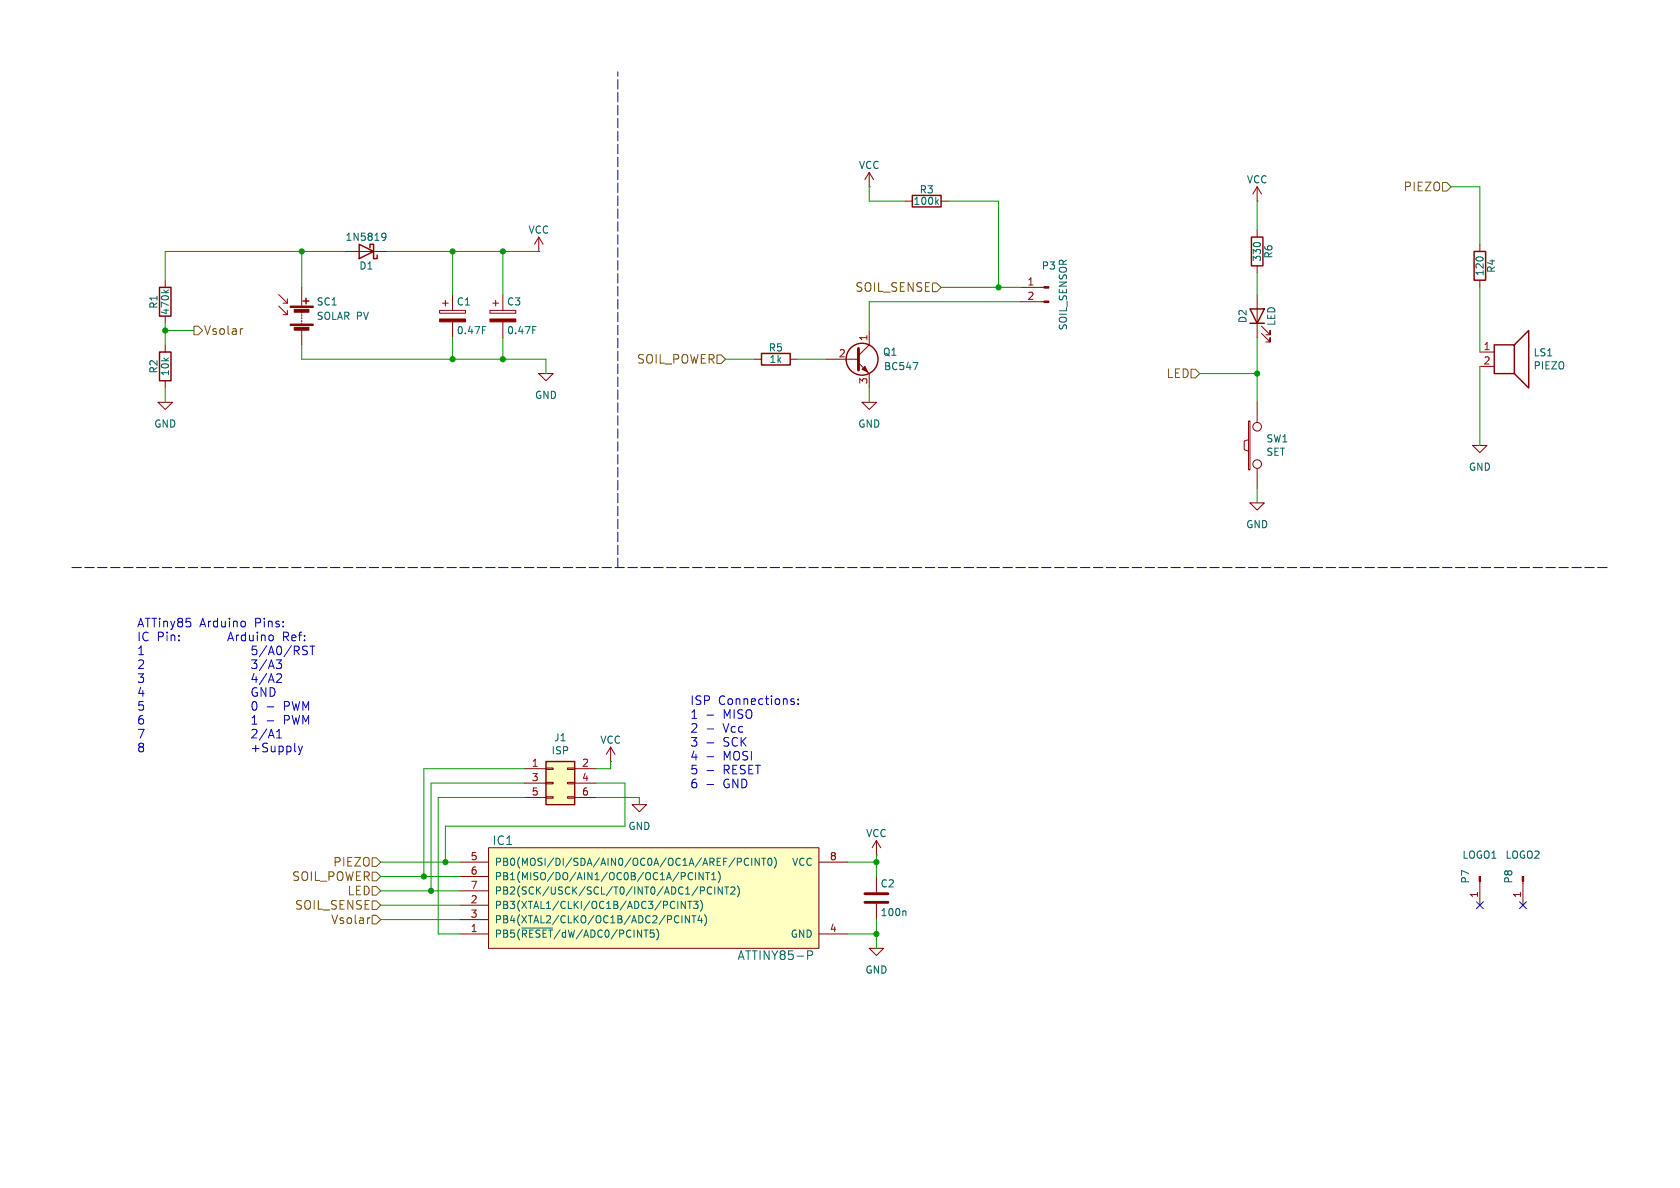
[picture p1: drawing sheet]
<svg xmlns="http://www.w3.org/2000/svg" width="297mm" height="210mm" viewBox="0 0 297 210" stroke-linecap="round" stroke-linejoin="round" font-family="sans-serif">
<g fill="none" stroke="#840000" stroke-width=".18">
<path d="M153.7 33h.1M153.7 30.5l-.8 1.3M153.7 30.5l.7 1.3M153.7 30.5v2.5M86.6 54.9h4.6v.5h-4.6zM87.1 53.6h1M87.6 53.1v1M88.9 52.1v2.8M88.9 56.9v2.8M95.2 44.5h.1M95.2 41.9l-.7 1.3M95.2 41.9l.8 1.3"/>
<path d="M95.2 41.9v2.6M261.6 43.2v1.3M261.6 49.5v1.3M95.2 66h2.6l-1.3 1.3zM133.3 63.5h1.3M139.7 63.5h1.3M152.4 71.1h2.5l-1.2 1.3zM220.7 74.4h.3v8.7h-.3zM220.7 77.7l-.7 .3v1.5l.7 .3M222.2 71.1v3.6M221 88.9h2.5l-1.3 1.3zM222.2 82.8v3.6"/>
<path d="M107.9 134.6h.1M107.9 132.1l-.7 1.3M107.9 132.1l.8 1.3M107.9 132.1v2.5M154.9 154.9v2.8M154.9 159.8v2.8M261.6 155.8v4.2"/>
<circle cx="222.2" cy="75.4" r=".76"/>
<circle cx="222.2" cy="82" r=".76"/>
</g>
<path d="M260.6 44.5h2v5h-2zM134.6 62.5h5.1v2h-5.1z" fill="none" stroke="#840000" stroke-width=".25"/>
<g fill="#840000" stroke="#840000" stroke-width=".18">
<path d="M86.6 56.4h4.6v.5h-4.6z"/>
<path d="M261.5 154.9h.2v.9h-.2z"/>
</g>
<path d="M94.2 57.7h.6M160 161l.2 .2v.7" fill="none" stroke="#006464" stroke-width=".18"/>
<path d="M152.9 158h4.1M152.9 159.5h4.1" fill="none" stroke="#840000" stroke-width=".51"/>
<path d="M86.4 149.9h58.4v17.7h-58.4z" fill="#ffffc2"/>
<g fill="none" stroke="#840000" stroke-width=".18">
<path d="M29.2 49.5v1.3M29.2 55.9v1.3M77.7 54.9h4.6v.5h-4.6zM78.2 53.6h1M78.7 53.1v1M80 52.1v2.8M80 56.9v2.8M222.2 52.1v7.6M223 58.9l1.5 1.6v-.8v.8h-.7M223 57.7l1.5 1.5v-.8v.8h-.7M81.3 152.4h5.1M81.3 154.9h5.1"/>
<path d="M81.3 157.5h5.1M86.4 149.9h58.4v17.7h-58.4zM111.8 142.2h2.5l-1.3 1.3zM144.8 152.4h5.1M81.3 160h5.1M81.3 162.6h5.1M81.3 165.1h5.1M144.8 165.1h5.1"/>
</g>
<g fill="none" stroke="#006464" stroke-width=".18">
<path d="M28.9 51.3l.5 .4M29.8 51.3l-.5 .3M85.3 57.7h.6M119.8 159.3v1.3M121.2 159.3v1.3l-.8-1.3v1.3M121.6 159.3h.7M121.8 155.3l.3 .2 .3-.1M121.9 159.3v1.3M122.4 154.4l-.3-.2-.3 .2M122.6 159.3h.8l-.4 .5 .3 .1v.6l-.1 .1-.6-.1M123 154.2v1.3M123.8 156.8h.5l.2 .2-.1 .4-.6 .1"/>
<path d="M123.9 159.2a1.47 1.47 0 0 1-.1 1.9M124.3 154.2v1.3l-.7-1.3v1.3M124.7 154.2h.8M125.1 154.2v1.3M125.8 156.9a.6 .6 0 0 0-.8 .4 .6 .6 0 0 0 .6 .8l.2-.2M125.8 155.5h.7M125.8 154.6l.4-.4v1.3M126.4 156.8v1.3M127 154.1a1.47 1.47 0 0 1 0 1.9M127.7 156.8v1.3l-.7-1.3v1.3M128.1 156.8h.7M128.5 156.8v1.3"/>
<path d="M129.2 156.9l.5-.1 .2 .4-.8 .9h.8M130.4 156.6a1.46 1.46 0 0 1 0 1.9M130.4 152.4l.6-.1 .1-.2-.1-.3-.6-.1v1.3M132.3 151.8a.6 .6 0 0 0-.8 .5 .6 .6 0 0 0 .6 .7l.2-.1M132.9 151.7v1.3M134.2 151.7v1.3l-.7-1.3v1.3M134.6 151.7h.8M135 151.7v1.3M135.9 151.8l.1-.1a.68 .68 0 0 1 .5 .6 .68 .68 0 0 1-.5 .7l-.1-.1-.2-.4zM136.9 151.5a1.46 1.46 0 0 1 0 2M92.2 164.1h5.5M115.6 165v.6"/>
<path d="M116.1 164.3a1.47 1.47 0 0 1 0 1.9M120.6 161.9v1.2M121.9 161.9v1.2l-.7-1.2v1.2M122.3 161.9h.7M122.7 161.9v1.2M123.7 161.8l-.3 .9h.8M124 162.3v.8M124.5 161.7a1.46 1.46 0 0 1 0 1.9M142.8 168.1h.6l.3 .3-.2 .4-.7 .1"/>
</g>
<path d="M28.2 50.8h2v5.1h-2zM221 54.6h2.5l-1.3 2.6zM221 57.2h2.5" fill="none" stroke="#840000" stroke-width=".25"/>
<path d="M77.7 56.4h4.6v.5h-4.6z" fill="#840000" stroke="#840000" stroke-width=".18"/>
<path d="M96.5 134.6h5.1v7.6h-5.1z" fill="#ffffc2"/>
<g fill="none" stroke="#840000" stroke-width=".25">
<path d="M161.3 34.5h5.1v2.1h-5.1zM53.6 53.2h1M54.1 52.7v1M63.5 43.2l2.5 1.3-2.5 1.2zM65.4 43.8v-.6h.6v2.5h.7v-.6M221.2 41.9h2.1v5.1h-2.1zM28.2 62.2h2v5.1h-2zM264.2 61h3.5v5h-3.5zM267.7 61l2.6-2.6v10.2l-2.6-2.6M96.5 134.6h5.1v7.6h-5.1z"/>
<circle cx="152.4" cy="63.5" r="2.82"/>
</g>
<g fill="none" stroke="#840000" stroke-width=".18">
<path d="M160 35.6h1.3M166.4 35.6h1.2M222.2 35.6h.1M222.2 33l-.7 1.3M222.2 33l.8 1.3M222.2 33v2.6M49.3 52.1l1.5 1.5M49.3 54.1l1.5 1.5M50.8 52.8v.8h-.8M50.8 54.9v.7h-.8M53.3 50.8v3.3M53.3 55.1v.3"/>
<path d="M53.3 55.6v.3M53.3 56.1v.3M53.3 56.6v.3M53.3 57.2v.2M53.3 58.4v2.6M61 44.5h7.6M153.7 58.4v2.6l-1.9 1.9M180.3 50.8h4.3M180.3 53.3h4.3M222.2 40.6v1.3M222.2 47v1.3M27.9 71.1h2.6l-1.3 1.3z"/>
<path d="M29.2 61v1.2M29.2 67.3v1.3M146 63.5h5.8M151.8 64.1l1.9 1.9v2.6M260.3 78.7h2.6l-1.3 1.3zM261.6 62.2h2.6M261.6 64.8h2.6M92.7 135.9h3.8M92.7 138.4h3.8M96.5 135.8h1.3v.2h-1.3zM96.5 138.3h1.3v.3h-1.3zM100.3 135.8h1.3v.2h-1.3z"/>
<path d="M100.3 138.3h1.3v.3h-1.3zM101.6 135.9h3.8M101.6 138.4h3.8M92.7 141h3.8M96.5 140.8h1.3v.3h-1.3zM100.3 140.8h1.3v.3h-1.3zM101.6 141h3.8M154.9 151.1h.1M154.9 148.6l-.7 1.3M154.9 148.6l.8 1.3M154.9 148.6v2.5M269.2 155.8v4.2"/>
<path d="M153.7 167.6h2.5l-1.3 1.3z"/>
</g>
<g fill="#840000" stroke="#840000" stroke-width=".18">
<path d="M269.1 154.9h.3v.9h-.3z"/>
<path d="M152.9 64.8l.5 1-1-.5z"/>
<path d="M51.3 54.1h4.1v.3h-4.1z"/>
<path d="M51.3 57.3h4.1v.2h-4.1z"/>
<path d="M52 54.7h2.6v.5h-2.6z"/>
<path d="M52 57.9h2.6v.5h-2.6z"/>
<path d="M184.6 50.7h.8v.2h-.8z"/>
<path d="M184.6 53.2h.8v.3h-.8z"/>
</g>
<path d="M165.6 35.7l.3 .4M165.9 35.3l-.5 .5M67.6 41.3l.4-.1 .2 .1a.84 .84 0 0 1-.3 1.2h-.3M68.2 41.8l-.2 .2-.4-.1M161.4 64.1h.9l-.6 1.2" fill="none" stroke="#006464" stroke-width=".18"/>
<path d="M151.8 61.6v3.8" fill="none" stroke="#840000" stroke-width=".51"/>
<path d="M255 32.3h.8l.7 .7-.7 .8h-.8zM34.3 57.7h.8l.7 .7-.7 .8h-.8zM42.9 58.1l-.3 .1M164.8 50h.8l.8 .8-.8 .8h-.8zM126.7 62.7h.8l.8 .8-.8 .8h-.8zM210.6 65.3h.7l.8 .7-.8 .8h-.7zM65.8 151.6h.7l.8 .8-.8 .8h-.7zM65.8 154.2h.7l.8 .7-.8 .8h-.7zM65.8 159.3h.7l.8 .7-.8 .8h-.7zM65.8 156.7h.7l.8 .8-.8 .7h-.7zM65.4 162.2l-.3 .1M65.8 161.8h.7l.8 .8-.8 .7h-.7z" fill="none" stroke="#725600" stroke-width=".18"/>
<path d="M12.7 100.3h271.8M109.2 100.3v-87.6" fill="none" stroke="#0000c2" stroke-width=".18" stroke-dasharray="1.7 .6"/>
<g fill="none" stroke="#009600" stroke-width=".18">
<path d="M153.7 33v2.6h6.3M167.6 35.6h8.9v15.2M222.2 35.6v5M256.5 33h5.1v10.2M29.2 57.2v3.8M29.2 58.4h5.1M53.3 44.5v6.3M61 44.5h-31.8v5M68.6 44.5h26.6M80 44.5v7.6M80 59.7v3.8M88.9 44.5v7.6"/>
<path d="M88.9 59.7v3.8M166.4 50.8h13.9M180.3 53.3h-26.6v5.1M222.2 48.3v3.8M222.2 59.7v11.4M261.6 50.8v11.4M29.2 68.6v2.5M53.3 61v2.5h43.2v2.5M128.3 63.5h5M141 63.5h5M153.7 68.6v2.5M212.1 66h10.1"/>
<path d="M261.6 64.8v13.9M222.2 86.4v2.5M92.7 138.4h-16.5v19.1M92.7 135.9h-17.8v19M105.4 138.4h5.1v7.7h-31.8v6.3M107.9 134.6v1.3h-2.5M67.3 157.5h14M67.3 154.9h14M67.3 152.4h14M92.7 141h-15.2v24.1h3.8M105.4 141h7.6v1.2M149.9 152.4h5"/>
<path d="M154.9 151.1v3.8M67.3 160h14M67.3 162.6h14M149.9 165.1h5M154.9 162.6v5"/>
</g>
<path d="M261 159.4l1.2 1.2M262.2 159.4l-1.2 1.2M268.6 159.4l1.2 1.2M269.8 159.4l-1.2 1.2" fill="none" stroke="#000084" stroke-width=".18"/>
<g fill="none" stroke="#0000c2" stroke-width=".18">
<path d="M40.4 112.8h.7M40.8 111.8l-.5 1.5M43.1 109.8l.3 .3v.4l-.3 .3M44.5 116.7h.9l-.5 .5 .4 .2v.6l-.2 .2h-.4l-.2-.2M44.6 114.2l-.1 .7 .3-.1 .5 .1 .1 .5-.3 .3-.6-.1M44.9 119l-.4 1.1h1M45.3 119.6v1M47.2 114.1l-1.3 2M47.2 116.6l-1.3 1.9M47.2 119l-1.3 2M50.1 112.6h.6M50.7 111.8h-.6v1.5"/>
<path d="M44.5 129.1l.6-.2 .2 .2 .1 .3-.9 1.1h.9M44.5 128h.9M44.5 126.9l.5-.4v1.5M44.6 132.3h1.2M44.7 124.2l.2-.2a.83 .83 0 0 1 .6 .7 .83 .83 0 0 1-.3 .8h-.1a.82 .82 0 0 1-.4-1.3zM45.2 131.7v1.2M45.4 121.6a.75 .75 0 0 0-.9 .6 .75 .75 0 0 0 .6 .9l.4-.2v-.5h-.3M47.2 128.9l-1.3 1.9M47.2 127.4h1.2M50.3 124v1.5M50.3 127.3l.7-.1 .2-.2-.1-.4-.2-.1h-.6v1.5M50.9 124l.3 .3-.1 .4-.2 .1h-.6"/>
<path d="M51.7 124l.3 1.5M51.7 126.5l.3 1.5M125 126.4h1.2M125 128.9h1.2M125 131.3h1.2M125 133.8h1.2M125 136.2h1.2M125 138.7h1.2M139.9 124l.5 .1 .1 .2-.3 .2h-.4M139.9 123.6h.5M141.1 124.4v.1M141.1 123.6v.1"/>
</g>
<g fill="#009600" stroke="#009600" stroke-width=".18">
<circle cx="78.7" cy="152.4" r=".46"/>
<circle cx="74.9" cy="154.9" r=".46"/>
<circle cx="76.2" cy="157.5" r=".46"/>
<circle cx="154.9" cy="152.4" r=".46"/>
<circle cx="154.9" cy="165.1" r=".46"/>
<circle cx="176.5" cy="50.8" r=".46"/>
<circle cx="222.2" cy="66" r=".46"/>
<circle cx="53.3" cy="44.5" r=".46"/>
<circle cx="80" cy="63.5" r=".46"/>
<circle cx="88.9" cy="63.5" r=".46"/>
<circle cx="80" cy="44.5" r=".46"/>
<circle cx="88.9" cy="44.5" r=".46"/>
<circle cx="29.2" cy="58.4" r=".46"/>
</g>
<g font-size="2.1" fill="#725600">
<text x="248.1" y="34">PIEZO</text>
<text x="151.1" y="51.8">SOIL_SENSE</text>
<text x="35.9" y="59.4">Vsolar</text>
<text x="112.5" y="64.5">SOIL_POWER</text>
<text x="206.2" y="67">LED</text>
<text x="51.6" y="155.9">SOIL_POWER</text>
<text x="58.8" y="153.4">PIEZO</text>
<text x="52.1" y="161">SOIL_SENSE</text>
<text x="61.4" y="158.5">LED</text>
<text x="58.5" y="163.6">Vsolar</text>
</g>
<g font-size="2.1" fill="#0000c2">
<text x="24.1" y="111">ATTiny85</text>
<text x="24.1" y="113.5">IC Pin:</text>
<text x="35.2" y="111">Arduino</text>
<text x="41.2" y="113.5">Arduino</text>
<text x="45" y="111">Pins:</text>
<text x="51" y="113.5">Ref:</text>
<text x="24.1" y="115.9">1</text>
<text x="24.1" y="118.4">2</text>
<text x="46.6" y="115.9">5/A0/RST</text>
<text x="46.6" y="118.4">3/A3</text>
<text x="24.1" y="120.8">3</text>
<text x="24.1" y="123.3">4</text>
<text x="24.1" y="125.7">5</text>
<text x="46.6" y="120.8">4/A2</text>
<text x="46.6" y="123.3">GND</text>
<text x="46.6" y="125.7">0</text>
<text x="52.6" y="125.7">PWM</text>
<text x="121.9" y="124.7">ISP</text>
<text x="126.9" y="124.7">Connections:</text>
<text x="24.1" y="128.2">6</text>
<text x="24.1" y="130.6">7</text>
<text x="46.6" y="130.6">2/A1</text>
<text x="52.6" y="128.2">PWM</text>
<text x="121.9" y="127.2">1</text>
<text x="121.9" y="129.6">2</text>
<text x="127.9" y="127.2">MISO</text>
<text x="127.9" y="129.6">Vcc</text>
<text x="24.1" y="133.1">8</text>
<text x="46.6" y="133.1">+Supply</text>
<text x="121.9" y="132.1">3</text>
<text x="121.9" y="134.5">4</text>
<text x="121.9" y="137">5</text>
<text x="127.9" y="132.1">SCK</text>
<text x="127.9" y="134.5">MOSI</text>
<text x="127.9" y="137">RESET</text>
<text x="121.9" y="139.5">6</text>
<text x="127.9" y="139.5">GND</text>
</g>
<g font-size="2.1" fill="#006464">
<text x="87" y="149.6">IC1</text>
<text x="130.3" y="169.9">ATTINY85-P</text>
</g>
<g font-size="1.8" fill="#006464">
<text x="151.8" y="30.1">VCC</text>
<text x="162.5" y="34.4">R3</text>
<text x="220.3" y="32.6">VCC</text>
<text x="93.3" y="41.5">VCC</text>
<text x="161.4" y="36.4">100k</text>
<text x="61" y="42.8">1N5819</text>
<text x="63.4" y="47.9">D1</text>
<text x="184.1" y="47.9">P3</text>
<text x="223.1" y="46.4" transform="rotate(-90 223.1 46.4)">330</text>
<text x="225.1" y="45.8" transform="rotate(-90 225.1 45.8)">R6</text>
<text x="262.5" y="48.9" transform="rotate(-90 262.5 48.9)">120</text>
<text x="264.5" y="48.3" transform="rotate(-90 264.5 48.3)">R4</text>
<text x="28" y="54.7" transform="rotate(-90 28 54.7)">R1</text>
<text x="30.1" y="55.8" transform="rotate(-90 30.1 55.8)">470k</text>
<text x="55.9" y="56.7">SOLAR PV</text>
<text x="55.9" y="54.2">SC1</text>
<text x="80.7" y="54.2">C1</text>
<text x="80.7" y="59.3">0.47F</text>
<text x="89.5" y="54.2">C3</text>
<text x="89.5" y="59.3">0.47F</text>
<text x="188.8" y="58.5" transform="rotate(-90 188.8 58.5)">SOIL_SENSOR</text>
<text x="220.6" y="57.2" transform="rotate(-90 220.6 57.2)">D2</text>
<text x="225.7" y="57.7" transform="rotate(-90 225.7 57.7)">LED</text>
<text x="135.8" y="62.3">R5</text>
<text x="135.9" y="64.4">1k</text>
<text x="156" y="63.1">Q1</text>
<text x="156.2" y="65.6">BC547</text>
<text x="271" y="63.2">LS1</text>
<text x="271" y="65.5">PIEZO</text>
<text x="28" y="66.1" transform="rotate(-90 28 66.1)">R2</text>
<text x="30.1" y="66.6" transform="rotate(-90 30.1 66.6)">10k</text>
<text x="94.5" y="70.7">GND</text>
<text x="27.2" y="75.8">GND</text>
<text x="151.6" y="75.8">GND</text>
<text x="223.8" y="80.8">SET</text>
<text x="223.8" y="78.4">SW1</text>
<text x="259.6" y="83.4">GND</text>
<text x="220.2" y="93.6">GND</text>
<text x="97.9" y="131.2">J1</text>
<text x="106" y="131.7">VCC</text>
<text x="97.4" y="133.6">ISP</text>
<text x="111" y="146.9">GND</text>
<text x="153" y="148.2">VCC</text>
<text x="87.4" y="153.3">PB0(MOSI/DI/SDA/AIN0/OC0A/OC1A/AREF/PCINT0)</text>
<text x="87.4" y="155.8">PB1(MISO/DO/AIN1/OC0B/OC1A/PCINT1)</text>
<text x="139.9" y="153.3">VCC</text>
<text x="258.4" y="152">LOGO1</text>
<text x="266.1" y="152">LOGO2</text>
<text x="87.4" y="158.3">PB2(SCK/USCK/SCL/T0/INT0/ADC1/PCINT2)</text>
<text x="87.4" y="160.9">PB3(XTAL1/CLKI/OC1B/ADC3/PCINT3)</text>
<text x="155.6" y="157.1">C2</text>
<text x="259.9" y="156.3" transform="rotate(-90 259.9 156.3)">P7</text>
<text x="267.6" y="156.3" transform="rotate(-90 267.6 156.3)">P8</text>
<text x="87.4" y="163.4">PB4(XTAL2/CLKO/OC1B/ADC2/PCINT4)</text>
<text x="87.4" y="166">PB5(~{RESET}/dW/ADC0/PCINT5)</text>
<text x="139.7" y="166">GND</text>
<text x="155.6" y="162.2">100n</text>
<text x="152.9" y="172.3">GND</text>
</g>
<g font-size="1.8" fill="#a90000">
<text x="181.5" y="50.5">1</text>
<text x="181.5" y="53.1">2</text>
<text x="148.2" y="63.2">2</text>
<text x="153.4" y="60.4" transform="rotate(-90 153.4 60.4)">1</text>
<text x="262.2" y="62">1</text>
<text x="262.2" y="64.5">2</text>
<text x="153.4" y="68" transform="rotate(-90 153.4 68)">3</text>
<text x="93.9" y="135.6">1</text>
<text x="102.8" y="135.6">2</text>
<text x="93.9" y="138.2">3</text>
<text x="93.9" y="140.7">5</text>
<text x="102.8" y="138.2">4</text>
<text x="102.8" y="140.7">6</text>
<text x="83.1" y="152.1">5</text>
<text x="83.1" y="154.7">6</text>
<text x="146.6" y="152.1">8</text>
<text x="83.1" y="157.2">7</text>
<text x="83.1" y="159.8">2</text>
<text x="261.4" y="158.8" transform="rotate(-90 261.4 158.8)">1</text>
<text x="269" y="158.8" transform="rotate(-90 269 158.8)">1</text>
<text x="83.1" y="162.3">3</text>
<text x="83.1" y="164.8">1</text>
<text x="146.6" y="164.8">4</text>
</g>
</svg>
